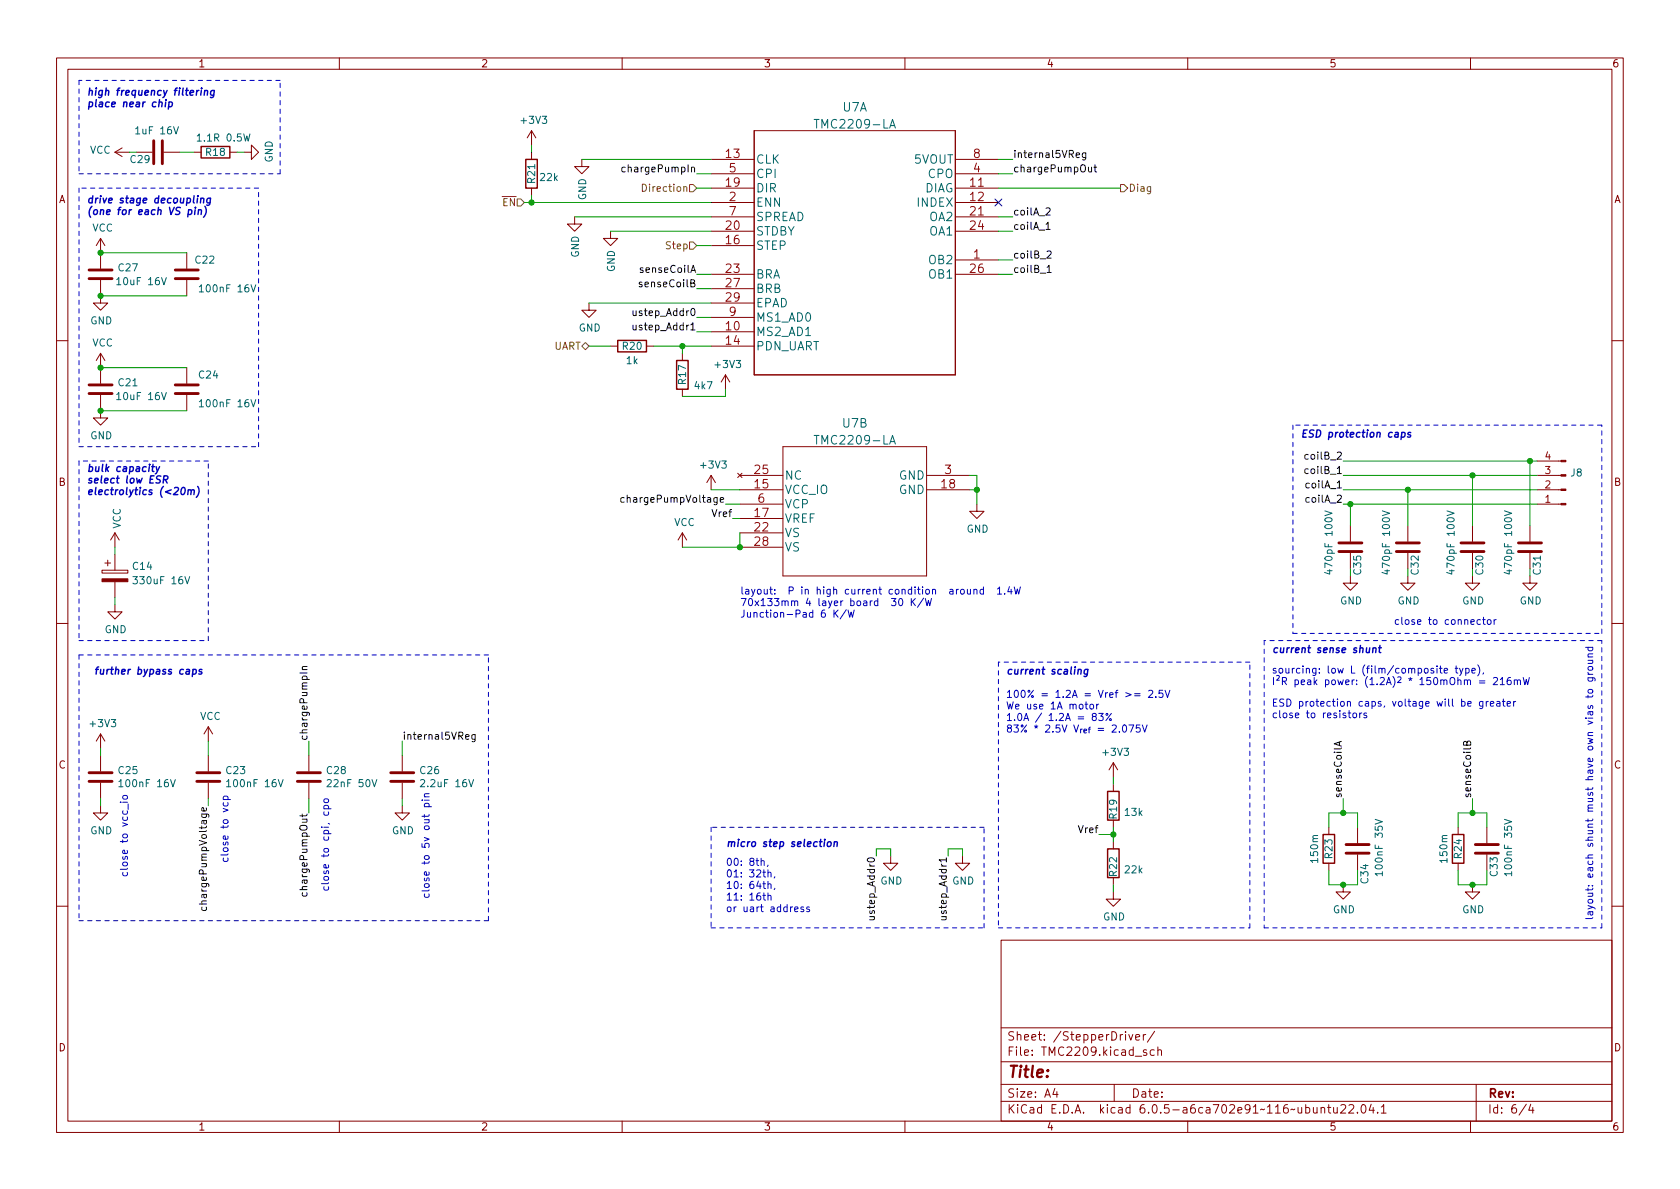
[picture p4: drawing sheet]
<svg xmlns="http://www.w3.org/2000/svg" width="297mm" height="210mm" viewBox="0 0 297 210" stroke-linecap="round" stroke-linejoin="round" font-family="sans-serif">
<g fill="none" stroke="#840000" stroke-width=".18">
<path d="M10 10.2h277v190.1h-277zM12 12.2h273v186.1h-273zM60 10.2v2M110 10.2v2M160 10.2v2M210 10.2v2M260 10.2v2M20.3 26.9l1.3 .8M20.3 26.9h2.6M21.6 26.2l-1.3 .7M24.1 26.9h2.8M29 26.9h2.7"/>
<path d="M34.3 26.9h1.3M40.6 26.9h1.3M43.2 26.9h1.2v-1.3l1.3 1.3-1.3 1.3v-1.3M94 23.1v2.5M94 26.9v1.3M94 33.3v1.2M94 23.1l-.8 1.3M94 23.1l.7 1.3M101.6 38.3v1.3h1.3l-1.3 1.3-1.3-1.3h1.3M102.9 28.2v1.3h1.2l-1.2 1.2-1.3-1.2h1.3M125.7 33.3h7.6M125.7 35.8h7.6"/>
<path d="M125.7 28.2h7.6M125.7 38.3h7.6M125.7 30.7h7.6M133.3 23.1h35.6v43.2h-35.6zM168.9 33.3h7.6M168.9 35.8h7.6M168.9 28.2h7.6M168.9 38.3h7.6M168.9 30.7h7.6M17.8 49.5v4.1h1.2l-1.2 1.3-1.3-1.3h1.3M17.8 42.2v5.3M17.8 42.2l-.8 1.2"/>
<path d="M17.8 42.2l.7 1.2M33 44.7v2.8M33 49.5v2.8M104.1 53.6v1.3h1.3l-1.3 1.2-1.2-1.2h1.2M107.9 40.9v1.3h1.3l-1.3 1.2-1.2-1.2h1.2M125.7 58.7h7.6M125.7 43.4h7.6M125.7 40.9h7.6M125.7 48.5h7.6M125.7 51h7.6M125.7 53.6h7.6M125.7 56.1h7.6"/>
<path d="M168.9 46h7.6M168.9 40.9h7.6M168.9 48.5h7.6M10 60.2h2M17.8 69.8v4.1h1.2l-1.2 1.3-1.3-1.3h1.3M17.8 62.5v5.3M17.8 62.5l-.8 1.2M17.8 62.5l.7 1.2M33 65v2.8M33 69.8v2.8M107.9 61.2h1.3M114.3 61.2h1.3"/>
<path d="M120.6 62.5v1.2M120.6 68.8v1.3M125.7 61.2h7.6M128.3 66.3l-.8 1.3M128.3 66.3v2.5M128.3 66.3l.7 1.3M138.4 79h25.4v22.8h-25.4zM285 60.2h2M18.5 99.6h1.1M19 99.1v1M20.3 94.2l-.7 1.3M20.3 94.2v2.6"/>
<path d="M20.3 98v2.8M20.3 94.2l.8 1.3M120.6 94.2l-.7 1.3M120.6 94.2v2.6M120.6 94.2l.8 1.3M125.7 84.1l-.7 1.2M125.7 84.1v2.5M125.7 84.1l.8 1.2M130.4 83.7l.8 .7M130.8 86.6h7.6M130.8 91.7h7.6M130.8 94.2h7.6"/>
<path d="M130.8 84.1h7.6M130.8 96.8h7.6M130.8 89.1h7.6M131.2 83.7l-.8 .7M163.8 86.6h7.6M163.8 84.1h7.6M172.7 89.1v1.3h1.3l-1.3 1.3-1.3-1.3h1.3M238.8 93v2.8M248.9 93v2.8M260.3 93v2.8M270.5 93v2.8M270.5 97.8v2.8"/>
<path d="M271.8 86.6h4.2M271.8 84.1h4.2M271.8 89.1h4.2M271.8 81.5h4.2M10 110.2h2M18 100.8h4.6v.5h-4.6zM20.3 106.9v1.3h1.3l-1.3 1.3-1.3-1.3h1.3M20.3 102.9v2.8M238.8 101.8v1.3h1.2l-1.2 1.3-1.3-1.3h1.3M248.9 101.8v1.3h1.3l-1.3 1.3-1.3-1.3h1.3M260.3 101.8v1.3h1.3l-1.3 1.3-1.2-1.3h1.2M270.5 101.8v1.3h1.3l-1.3 1.3-1.3-1.3h1.3"/>
<path d="M285 110.2h2M17.8 129.8v2.5M17.8 133.6v2.8M17.8 138.4v2.8M17.8 129.8l-.8 1.3M17.8 129.8l.7 1.3M36.8 128.5v2.6M36.8 133.6v2.8M36.8 138.4v2.8M36.8 128.5l-.7 1.3M36.8 128.5l.8 1.3M54.6 133.6v2.8"/>
<path d="M54.6 138.4v2.8M71.1 133.6v2.8M71.1 138.4v2.8M196.8 134.9v2.5M196.8 138.7v1.2M196.8 134.9l-.7 1.2M196.8 134.9l.8 1.2M17.8 142.5v1.3h1.2l-1.2 1.2-1.3-1.2h1.3M71.1 142.5v1.3h1.3l-1.3 1.2-1.3-1.2h1.3M157.5 151.4v1.2h1.2l-1.2 1.3-1.3-1.3h1.3M170.2 151.4v1.2h1.2l-1.2 1.3-1.3-1.3h1.3M196.8 157.7v1.3h1.3l-1.3 1.3-1.2-1.3h1.2"/>
<path d="M196.8 145v1.3M196.8 148.8v1.3M196.8 155.2v1.3M234.9 146.3v1.3M234.9 152.6v1.3M237.5 156.5v1.2h1.3l-1.3 1.3-1.3-1.3h1.3M240 146.3v2.8M240 151.1v2.8M257.8 146.3v1.3M257.8 152.6v1.3M260.3 156.5v1.2h1.3l-1.3 1.3-1.2-1.3h1.2M262.9 146.3v2.8"/>
<path d="M10 160.2h2M177 166.3h108v32h-108zM285 160.2h2M60 198.3v2M110 198.3v2M160 198.3v2M177 194.8h108M177 191.8h108M177 187.8h108M177 181.8h108M186.5 192.5l-.4 1h1M186.9 193v1"/>
<path d="M197 191.8v3M199.6 182.9l.3 1 .4-1M200.8 183.4l.7-.1-.1-.3-.4-.1-.2 .2 .1 .8h.5M202.1 182.9v1M202.6 182.9l-.3 .1-.2 .2M202.7 185.7l-.3-.1-.3 .2 .1 .3 .5 .1v.4h-.6M204.1 185.7l-.5-.1-.2 .3v.4l.1 .3h.6M204.1 182.4l-1.2 1.9M204.7 185.8l.2-.2 .4 .1 .1 .9M204.7 185.1v1.5M210 198.3v2M233.6 196l.2-.2 .3 .1 .1 .9"/>
<path d="M233.6 195.8v1M234.7 195.8h.6M234.9 195.3v1.3l.4 .2M235.8 195.8l.1 1h.3l.2-.1M236.4 195.8v1M237.1 195.5l.5-.2 .3 .2v.3l-.9 1h.9M238.5 195.5l.6-.2 .2 .2 .1 .3-1 1h1M240 196.7v.1M240.8 195.5l.2-.2a.81 .81 0 0 1 .6 .7 .81 .81 0 0 1-.3 .8h-.2a.81 .81 0 0 1-.3-1.3zM242.4 195.3l-.3 1h.9M242.8 195.8v1M243.6 196.7v.1"/>
<path d="M244.2 195.8l.4-.5v1.5M244.2 196.8h.9M260 198.3v2M261 191.8v6.5M269.9 195.3l-1.3 1.9M270.6 195.3l-.3 1h.9M271 195.8v1"/>
</g>
<g fill="#840000" stroke="#840000" stroke-width=".18">
<path d="M18 102.4h4.6v.5h-4.6z"/>
<path d="M276 81.4h.9v.3h-.9z"/>
<path d="M276 83.9h.9v.3h-.9z"/>
<path d="M276 86.5h.9v.2h-.9z"/>
<path d="M276 89h.9v.3h-.9z"/>
</g>
<g fill="none" stroke="#006464" stroke-width=".18">
<path d="M34.9 24l.3-.3v1.3M34.9 25h.7M143.9 21.1h.9M157.3 22.6l.5-1.5 .5 1.5M157.4 22.2h.8M20.6 49.4l.4-.3v1.3M20.6 50.4h.8M28.6 49.1l.4 1.3 .4-1.3M35.2 50.7l.4-.3v1.2M35.2 51.6h.8M44.4 50.4l.4 1.2 .4-1.2M20.6 69.8l.4-.4v1.3"/>
<path d="M20.6 70.7h.8M28.6 69.4l.4 1.3 .4-1.3M35.2 71l.4-.3v1.2M35.2 71.9h.8M44.4 70.7l.4 1.2 .4-1.2M143.9 77h.9M157.3 78.5l.5-1.5 .5 1.5M157.4 78.1h.8M234.3 90.3l1.2 .5-1.2 .4M244.4 90.3l1.3 .5-1.3 .4M255.8 90.3l1.3 .5-1.3 .4M266 90.3l1.3 .5-1.3 .4"/>
<path d="M23.5 102h.8l-.4 .4 .3 .2v.5l-.2 .1-.5-.1M32.7 102l.4 1.2 .4-1.2M235.1 100.7v.8l-.9-.3M245.3 100.7v.8l-.9-.3M256.7 100.7v.8l-.9-.3M266.8 100.7v.8l-.9-.3M21 138.2l.4-.3v1.2M21 139.1h.7M30.2 137.9l.4 1.2 .4-1.2M40.1 138.2l.3-.3v1.2M40.1 139.1h.7M49.2 137.9l.4 1.2 .5-1.2"/>
<path d="M65.8 137.9l.4 1.2 .4-1.2M82.9 137.9l.4 1.2 .4-1.2M243.1 144.9l1.3 .4-1.3 .4M244.4 154.5h-1.3l.4 .4M244.4 154.1v.8M266 144.9l1.3 .4-1.3 .4M267.3 154.5h-1.3l.4 .4M267.3 154.1v.8"/>
</g>
<g fill="none" stroke="#840000" stroke-width=".51">
<path d="M27.2 24.9v4.1M28.7 24.9v4.1M15.7 49.3h4.1M15.7 47.7h4.1M31 49.3h4.1M31 47.7h4.1M15.7 69.6h4.1M15.7 68.1h4.1M31 69.6h4.1M31 68.1h4.1M236.7 97.5h4.1M236.7 96h4.1"/>
<path d="M246.9 97.5h4.1M246.9 96h4.1M258.3 97.5h4.1M258.3 96h4.1M268.5 97.5h4M268.5 96h4M15.7 138.2h4.1M15.7 136.6h4.1M34.8 138.2h4.1M34.8 136.6h4.1M52.6 138.2h4M52.6 136.6h4"/>
<path d="M69.1 138.2h4.1M69.1 136.6h4.1M238 150.9h4.1M238 149.3h4.1M260.9 150.9h4M260.9 149.3h4"/>
</g>
<path d="M35.6 25.9h5v2h-5zM93 28.2h2v5.1h-2zM109.2 60.2h5.1v2h-5.1zM119.6 63.7h2.1v5.1h-2.1zM195.8 139.9h2.1v5.1h-2.1zM195.8 150.1h2.1v5.1h-2.1zM233.9 147.6h2.1v5h-2.1zM256.8 147.6h2v5h-2z" fill="none" stroke="#840000" stroke-width=".25"/>
<g fill="#ffffc2" stroke="#ffffc2" stroke-width=".18">
<path d="M133.3 66.3h35.6z"/>
<path d="M133.3 23.1v43.2z"/>
<path d="M168.9 23.1v43.2z"/>
</g>
<path d="M113.6 32.6a.64 .64 0 0 1 .7 .6 .64 .64 0 0 1-.7 .6zM121.9 32.6h.7l.6 .7-.6 .6h-.7zM198.1 32.6h.7l.6 .7-.6 .6h-.7zM121.9 42.8h.7l.6 .6-.6 .7h-.7zM102.9 61.2l.6-.6 .6 .6-.6 .6z" fill="none" stroke="#725600" stroke-width=".18"/>
<g fill="none" stroke="#0f0f0f" stroke-width=".18">
<path d="M110.5 29.6h-.3l-.3 .2 .2 .5h.4M185 36.9l.4-.1 .3 .3-.8 .9h.8M185 39.7l.3-.4v1.3M190.3 27.4l.6-.1-.1-.2-.3-.1-.2 .2v.6h.5M192 27v1l-.3 .3-.3-.1M192 27.1l-.4-.1-.2 .3 .1 .5h.5M192.5 29.6v.7l.3 .1 .2-.1M193 29.6v.8M193.4 29.6h.5M193.6 29.1v1.1l.3 .2M122.1 58.3h.8M185 40.6h.7"/>
<path d="M185.1 44.5l.5-.1 .3 .3-.8 .9h.8M185.1 47.3l.4-.4v1.3M185.1 48.2h.8M110.4 88h-.4l-.3 .2 .2 .6h.5M127.3 88.4l.7-.1-.1-.3h-.4l-.2 .2 .1 .6h.5M53 119h1.3M53.4 118.4h.9M54.3 117.9h-.8l-.1 .3 .2 .2M82.3 130.3l.6-.1v-.2l-.4-.1-.2 .2 .1 .6h.5M84 129.9v1l-.2 .3-.3-.1M84 130l-.3-.1-.3 .2 .1 .6h.5M236.8 131.2v.6"/>
<path d="M237.2 131.1l-1.3 .4 1.3 .4M259.4 131.3l.2-.3 .3 .1 .1 .2v.5h-1.2l.1-.6 .2-.1 .2 .1 .1 .6M36.4 142.9l.1 .3-.2 .2h-.6v-.5l.3-.1 .1 .6M53.4 144v.4M53.5 157.9l-.1 .3 .3 .3 .5-.2v-.4M54.3 144l-.2 .3h-1.1M167.3 151.7v.7M35.7 160.4v.4l.2 .2 .5-.1v-.5"/>
</g>
<g fill="none" stroke="#0000c2" stroke-width=".18">
<path d="M147.5 107.9v1.2M147.6 108.4l.6 .7M148.2 107.9l-.7 .7M149.6 107.8l-1.1 1.6M149.9 107.9l.3 1.2 .3-.9 .2 .9 .3-1.2M157.6 105.8h.8l-.4 .5 .3 .1v.6l-.1 .1-.6-.1M159 106l.2-.2a.68 .68 0 0 1 .4 .7 .68 .68 0 0 1-.4 .6l-.2-.1-.1-.4zM161.1 105.8v1.3M161.3 106.4l.6 .7M161.9 105.8l-.8 .8M163.3 105.8l-1.1 1.6M163.6 105.8l.3 1.3 .2-.9 .3 .9 .3-1.3"/>
<path d="M170 104.3l.3-.1 .2 .3v.3l-.2 .3-.3-.1-.2-.2zM171 104.2l.1 .8 .3 .1 .2-.2M171.6 104.2v.9M172.2 104.3l.2-.1 .3 .1v.8M172.2 104.2v.9M173.9 104.3l-.4-.1-.2 .3 .1 .5h.5M173.9 103.8v1.3M176.4 104.2l.3-.4v1.3M176.4 105.1h.7M177.6 104.9v.2M178.5 103.7l-.3 .9h.8M178.8 104.2v.9"/>
<path d="M179.3 103.8l.3 1.3 .3-.9 .2 .9 .3-1.3M225.2 119.8v1.3M225.7 119.5l.3-.1 .2 .2-.1 .3-.4 .4h.5M232.4 119.8v1.3M241.8 119.6a1.46 1.46 0 0 0 0 2M244 119.9l.5-.1 .3 .4-.8 .9h.8M246.3 119.6a1.46 1.46 0 0 1 0 2M247.1 119.8l.4-.1 .2 .3-.6 .7h.6M249.1 120l.3 .1 .3-.1M249.4 119.8v.3M252.9 119.8h-.6v.6l.1-.1h.5l.1 .2-.1 .5-.2 .1-.4-.1M253.7 119.9l.1-.1a.68 .68 0 0 1 .4 .6 .68 .68 0 0 1-.4 .7 .84 .84 0 0 1-.1-1.2z"/>
<path d="M254.5 118.2h.5M254.7 117.8v1l.3 .2M255.3 118.6l.7-.1-.1-.3h-.4l-.2 .2 .1 .6h.5M256.6 119.9l.1-.1a.43 .43 0 0 1 .5 .4v.4a.42 .42 0 0 1-.4 .5 .42 .42 0 0 1-.4-.5v-.4zM257.3 118.2h.5M257.5 117.8v1l.3 .2M257.8 119.8v1.3M258.1 118.2l.3 .8M258.7 118.2l-.5 1.1-.1 .2M259.2 118.2h.3l.3 .2-.2 .6h-.4M259.2 118.2v1.3M260.2 118.6l.7-.1-.1-.3h-.4l-.2 .2 .1 .6h.5"/>
<path d="M261.3 117.6a1.46 1.46 0 0 1 0 1.9M261.8 109.6h-.4l-.2 .2 .1 .6h.5M262.1 109.6h.5M262.3 119l-.1 .2M262.3 109.1v1.1l.3 .2M263 109.7l.2-.1 .4 .1v.5l-.1 .2h-.3l-.2-.1zM264.1 119.9l.4-.1 .3 .4-.8 .9h.8M264.2 109.6v.8M264.5 109.6l-.3 .2M267.1 119.8l-.4 .1a.86 .86 0 0 0 0 1.2l.4-.1 .1-.5-.2-.2h-.3l-.2 .2M269.3 119.8l.3 1.3 .3-.9 .2 .9 .3-1.3M280.3 114.5h1.3"/>
<path d="M280.8 119.9h1l.2 .2v.3M280.8 118.9l.2 .3M280.8 119.2h.8M280.8 116.8h.8M280.8 116.2h.8M280.8 119.9v.3l.2 .3 .6-.2v-.4M280.8 118l.6-.1 .2 .1v.3l-.2 .2h-.4l-.2-.2zM280.8 114.5v.3l.2 .3 .6-.1v-.5M281.5 116.8l.1 .2v.3h-.8M281.6 115.6l-.8 .1v.3l.1 .2M191.8 124.5h.5M192 124.1v1.1l.3 .2"/>
<path d="M192.8 124.6l.3-.1 .3 .3v.3l-.3 .3-.3-.1-.1-.2zM193.4 126.7l-.3-.2 .1-.2 .2-.1h.3l.1 .2v.2l-.6 .2-.1 .1v.3l.3 .2h.2l.2-.2v-.3l-.2-.2M193.9 124.5v.9M194.3 124.5l-.4 .3M194.3 126.2h.8l-.5 .4 .4 .2v.5l-.2 .1-.5-.1M196.5 126.2l-1 1.2M200.6 122.7h1M200.6 123h1M201.5 128.2h-.6v.6l.2-.1h.4l.1 .2-.1 .4-.1 .2-.5-.2M202 128.2l.4 1.3 .4-1.3M203.1 122.2l.5-.1 .2 .3-.8 .9h.8M204.4 123.2v.1"/>
<path d="M205.6 122.1h-.6l-.1 .6 .2-.2 .4 .1 .1 .2v.4l-.2 .1-.5-.1M206 122.1l.4 1.2 .4-1.2M226.7 120.5l.6-.1 .2-.2-.1-.3-.7-.1v1.3M227 120.5l.5 .6M229 120.3l.3-.1 .3 .3-.1 .5h-.5M229 120.2v1.3M230.1 120.6l.6-.1-.1-.2-.4-.1-.1 .2v.6h.5M231.2 120.3h.5l.1 .8M231.8 120.5l-.5 .1-.1 .2 .1 .3 .5-.1M232.5 120.6l.3 .5M232.8 120.2l-.4 .5M234.4 120.3l.3-.1 .3 .3-.2 .5h-.4"/>
<path d="M234.4 120.2v1.3M235.6 120.3l.3-.1 .2 .3v.3l-.2 .3-.3-.1-.2-.2zM236.5 120.2l.3 .9 .2-.6 .3 .6 .2-.9M237.9 120.6l.6-.1v-.2l-.4-.1-.2 .2 .1 .6h.5M238.4 126.1h.4M238.5 125.7v1l.3 .2M239.1 120.2v.9M239.3 126.1h.3l.3 .2v.4l-.3 .2h-.3l-.1-.2zM239.4 120.2l-.3 .3M239.9 121v.1M239.9 120.3v.1M240.4 126.1v.8"/>
<path d="M240.8 126.1l-.4 .2M241.6 126.1h-.3l-.2 .2 .1 .1 .4 .2v.3h-.5M242.2 120.2l.4-.4v1.3M242.2 121.1h.7M243.5 121v.1M245.1 121.1l.4-1.3 .5 1.3M245.2 120.7h.7M249.2 120.3l.2-.2 .1 .2M251.1 120.2l.3-.4v1.3M251.1 121.1h.7M254.7 120.3l.2-.1 .3 .1 .1 .8M254.7 120.2v.9"/>
<path d="M255.3 120.4l.2-.2 .3 .1v.8M257.8 120.3l.1-.1 .3 .1 .1 .8M258.9 120.3l.2-.1 .3 .1 .1 .8M258.9 120.2v.9M259.5 120.4l.1-.2 .3 .1 .1 .8M259.5 124.5l.6-.2v-.2l-.4-.1-.2 .2 .1 .6h.5M261.6 120.4h.9M261.6 120.8h.9M262.2 124v1.1l-.3 .2-.3-.1M262.2 124.1l-.4-.1-.2 .3 .1 .5h.5M262.8 124v.9M263.1 124l-.3 .3"/>
<path d="M263.5 124.5l.6-.2v-.2l-.4-.1-.2 .2 .1 .6h.5M264.7 124.1h.4l.1 .8M265.2 124.3l-.4 .1-.2 .2 .2 .3 .4-.1M265.3 120.2l.3-.4v1.3M265.3 121.1h.7M265.6 124h.5M265.8 123.6v1.1l.3 .2M266.5 124.5l.6-.2-.1-.2-.3-.1-.2 .2v.6h.5M267.6 124v.9M267.7 120.3l.2-.1 .3 .1 .1 .8M267.7 120.2v.9M268 124l-.4 .3"/>
<path d="M268.3 120.4l.2-.2 .3 .1v.8M280.8 122.9v.5M280.8 122l.6-.1 .2 .1v.3l-.2 .3h-.4l-.2-.3zM281.6 122.9l-.2 .3h-1.1M21.3 141.9h.1M21.7 141.9h.8M21.8 140.8l.5-.1 .2 .1v.3l-.2 .2h-.4l-.2-.2zM22.7 142.2v.9M39.5 141.4h1.2M39.5 141.9v.4l.2 .2 .6-.1v-.5M39.5 141.4v-.4l.2-.2 .6 .1v.5M57.3 143h1.2"/>
<path d="M57.3 143.6v.3l.2 .3 .5-.2v-.4M57.3 143v-.3l.2-.3 .5 .1v.5M57.3 141.4l.6-.1 .1 .1 .1 .3-.2 .2h-.4l-.2-.2zM74.6 141.5h.1M75 144v.5M75 142.7h1.3M75 141.5h.9M75 140.9h.9M75.1 142.7l-.1-.4 .3-.3 .5 .2v.5M75.9 144l-.2 .3h-1.1M75.9 140.4h-.8l-.1 .3 .2 .2M134.6 152.3l.2-.1 .3 .1v.7"/>
<path d="M134.9 158.3h.5M135.1 157.9v1.1l.3 .2M135.8 153l-.1 .2M135.8 154.4l.2-.2 .3 .1v.8M135.8 156.4l.2-.1h.3v.8M135.8 158.4l.2-.1 .3 .1v.8M135.8 153.8v1.3M135.8 155.9v1.2M135.8 157.9v1.3M137 155l-.1 .3M137 157.1l-.1 .2M140.5 160.8l.6-.1-.1-.3h-.3l-.2 .2 .1 .6h.4"/>
<path d="M142.1 160.4h-.3l-.2 .2 .1 .1 .4 .2v.3h-.5M143.1 160.4h-.3l-.2 .2 .1 .1 .4 .2v.3h-.5"/>
<circle cx="195.7" cy="126.3" r=".18"/>
<circle cx="196.3" cy="127.2" r=".18"/>
</g>
<g fill="none" stroke="#0000c2" stroke-width=".25">
<path d="M29.3 18l-.1 .9M29.9 18.1l.4-.1 .2 .3-.2 .5h-.5M29.9 18l-.1 1.3M35.6 15.6v.1M36.2 16.1l.2-.1 .3 .1-.1 .7M36.2 16l-.1 .8M37.9 16.1l-.4-.1-.2 .2v.6h.5M37.9 16l-.1 1-.3 .3-.3-.1M33.4 37.1h.4l.1 .6-.3 .2h-.3M34.5 37.1l-.1 .8M35.1 37.2l.2-.1h.3v.8M35.1 37.1l-.1 .8"/>
<path d="M35.5 35.2l.2-.2 .3 .1v.8M35.5 35l-.1 .9M36.2 36.5a1.47 1.47 0 0 1-.2 1.9M37.2 35.1l-.3-.1-.3 .3v.5h.5M37.2 35l-.1 1.1-.3 .2h-.3M247.9 76.5h.3l.2 .2-.1 .5h-.5M247.9 76.5l-.2 1.2M249.4 76.5h-.3l-.2 .2 .5 .2-.1 .3h-.4M26.8 82.5h.5M27.6 82.5l.2 .9M28.2 82.5l-.5 1.2-.2 .1M28.9 84.8h.6l.2-.2-.1-.3-.1-.2h-.5l-.2 1.3"/>
<path d="M29.2 84.8l.4 .6M32.2 86.3l.3-.1a.75 .75 0 0 1-.3 1.3l-.1-.2-.1-.3zM33.3 86.7l.2-.1 .3 .1-.1 .8M33.3 86.6l-.1 .9M33.8 86.8l.2-.2 .3 .1v.8M34.9 86a1.47 1.47 0 0 1-.2 1.9M34.1 118.4h.5l.1 .6-.3 .2h-.4M34.1 118.4l-.1 1.2M35.7 118.4h-.3l-.2 .2 .5 .2-.1 .4h-.5M192.3 118.4h-.4l-.2 .6 .2 .2h.4M192.4 118.4l-.2 1-.2 .2h-.3M242.8 114.7l.2-.1h.3l-.1 .8"/>
<path d="M242.8 114.6l-.1 .8M243.8 114.6h.4M244 114.1l-.1 1.1 .2 .2M146.4 149l.2-.2 .3 .2v.5l-.1 .1-.3 .1-.2-.1zM147.5 149l.2-.2 .3 .1v.8M147.5 148.8l-.1 .9"/>
</g>
<g fill="none" stroke="#0000c2" stroke-width=".18" stroke-dasharray=".8 .8">
<path d="M14 14.2v16.5M49.5 14.2h-35.5M14 30.7h35.5M14 33.3v45.7M45.7 33.3h-31.7M49.5 30.7v-16.5M14 79h31.7M45.7 79v-45.7M228.6 75.2v36.8M283.2 75.2h-54.6M14 81.5v31.8M36.8 81.5h-22.8"/>
<path d="M14 115.8v47M14 113.3h22.8M36.8 113.3v-31.8M86.4 115.8h-72.4M176.5 117.1v47M221 117.1h-44.5M223.5 113.3v50.8M228.6 112h54.6M283.2 113.3h-59.7M283.2 112v-36.8M125.7 146.3v17.8M174 146.3h-48.3"/>
<path d="M14 162.8h72.4M86.4 162.8v-47M125.7 164.1h48.3M174 164.1v-17.8M176.5 164.1h44.5M221 164.1v-47M223.5 164.1h59.7M283.2 164.1v-50.8"/>
</g>
<g fill="none" stroke="#009600" stroke-width=".18">
<path d="M31.7 26.9h2.6M41.9 26.9h1.3M92.7 35.8h33M94 25.6v1.3M94 34.5v1.3M101.6 38.3h24.1M102.9 28.2h22.8M123.2 30.7h2.5M123.2 33.3h2.5M176.5 30.7h2.6M176.5 33.3h21.6M176.5 28.2h2.6"/>
<path d="M176.5 38.3h2.6M17.8 44.7h15.2M17.8 52.3h15.2M104.1 53.6h21.6M107.9 40.9h17.8M123.2 51h2.5M123.2 48.5h2.5M123.2 43.4h2.5M123.2 56.1h2.5M123.2 58.7h2.5M176.5 48.5h2.6M176.5 40.9h2.6"/>
<path d="M176.5 46h2.6M17.8 72.6h15.2M17.8 65h15.2M104.1 61.2h3.8M115.6 61.2h10.1M120.6 61.2v1.3M128.3 68.8v1.3h-7.7M20.3 96.8v1.2M125.7 86.6h5.1M128.3 89.1h2.5M129.5 91.7h1.3M130.8 94.2v2.6h-10.2"/>
<path d="M171.4 86.6h1.3M171.4 84.1h1.3v5M237.5 86.6h34.3M237.5 81.5h34.3M237.5 84.1h34.3M237.5 89.1h34.3M238.8 89.1v3.9M248.9 86.6v6.4M260.3 84.1v8.9M270.5 81.5v11.5M20.3 105.7v1.2M17.8 132.3v1.3"/>
<path d="M36.8 131.1v2.5M54.6 131.1v2.5M71.1 131.1v2.5M196.8 137.4v1.3M17.8 141.2v1.3M36.8 141.2v1.3M54.6 141.2v2.6M71.1 141.2v1.3M154.9 151.4v-1.3h2.6v1.3M167.6 151.4v-1.3h2.6v1.3M194.3 147.6h2.5M196.8 146.3v2.5"/>
<path d="M196.8 156.5v1.2M234.9 146.3v-2.5h5.1v2.5M234.9 153.9v2.6h5.1M237.5 141.2v2.6M257.8 146.3v-2.5h5.1v2.5M257.8 153.9v2.6h5.1v-2.6M260.3 141.2v2.6"/>
</g>
<path d="M175.9 35.2l1.2 1.2M177.1 35.2l-1.2 1.2" fill="none" stroke="#000084" stroke-width=".18"/>
<g fill="#009600" stroke="#009600" stroke-width=".18">
<circle cx="238.8" cy="89.1" r=".46"/>
<circle cx="248.9" cy="86.6" r=".46"/>
<circle cx="260.3" cy="84.1" r=".46"/>
<circle cx="260.3" cy="156.5" r=".46"/>
<circle cx="260.3" cy="143.8" r=".46"/>
<circle cx="237.5" cy="156.5" r=".46"/>
<circle cx="196.8" cy="147.6" r=".46"/>
<circle cx="270.5" cy="81.5" r=".46"/>
<circle cx="237.5" cy="143.8" r=".46"/>
<circle cx="172.7" cy="86.6" r=".46"/>
<circle cx="120.6" cy="61.2" r=".46"/>
<circle cx="130.8" cy="96.8" r=".46"/>
<circle cx="17.8" cy="65" r=".46"/>
<circle cx="17.8" cy="72.6" r=".46"/>
<circle cx="17.8" cy="52.3" r=".46"/>
<circle cx="17.8" cy="44.7" r=".46"/>
<circle cx="94" cy="35.8" r=".46"/>
</g>
<text font-size="2.8" fill="#840000" x="178" y="190.6">Title:</text>
<g font-size="2.1" fill="#006464">
<text x="144.7" y="22.7">TMC2209-LA</text>
<text x="149" y="19.7">U7A</text>
<text x="133.6" y="28.9">CLK</text>
<text x="161.7" y="28.9">5VOUT</text>
<text x="133.6" y="34">DIR</text>
<text x="133.6" y="31.5">CPI</text>
<text x="163.4" y="34">DIAG</text>
<text x="164.1" y="31.5">CPO</text>
<text x="133.6" y="36.6">ENN</text>
<text x="133.6" y="41.6">STDBY</text>
<text x="133.6" y="39.1">SPREAD</text>
<text x="162.3" y="36.6">INDEX</text>
<text x="164.4" y="39.1">OA2</text>
<text x="164.4" y="41.6">OA1</text>
<text x="133.6" y="44.2">STEP</text>
<text x="164.4" y="46.7">OB2</text>
<text x="133.6" y="49.3">BRA</text>
<text x="133.6" y="51.8">BRB</text>
<text x="164.4" y="49.3">OB1</text>
<text x="133.6" y="59.4">MS2_AD1</text>
<text x="133.6" y="54.3">EPAD</text>
<text x="133.6" y="56.9">MS1_AD0</text>
<text x="133.6" y="62">PDN_UART</text>
<text x="149" y="75.6">U7B</text>
<text x="144.7" y="78.6">TMC2209-LA</text>
<text x="138.7" y="87.4">VCC_IO</text>
<text x="138.7" y="84.8">NC</text>
<text x="138.7" y="89.9">VCP</text>
<text x="158.9" y="87.4">GND</text>
<text x="158.9" y="84.8">GND</text>
<text x="138.7" y="92.4">VREF</text>
<text x="138.7" y="95">VS</text>
<text x="138.7" y="97.5">VS</text>
</g>
<g font-size="2.1" fill="#a90000">
<text x="128.4" y="27.9">13</text>
<text x="172.1" y="27.9">8</text>
<text x="128.4" y="33">19</text>
<text x="129" y="35.6">2</text>
<text x="129" y="30.5">5</text>
<text x="171.6" y="33">11</text>
<text x="171.6" y="35.6">12</text>
<text x="172.1" y="30.5">4</text>
<text x="128.4" y="40.6">20</text>
<text x="129" y="38.1">7</text>
<text x="171.6" y="38.1">21</text>
<text x="171.6" y="40.6">24</text>
<text x="128.4" y="43.2">16</text>
<text x="172.1" y="45.7">1</text>
<text x="128.4" y="48.3">23</text>
<text x="128.4" y="50.8">27</text>
<text x="128.4" y="53.3">29</text>
<text x="171.6" y="48.3">26</text>
<text x="128.4" y="58.4">10</text>
<text x="129" y="55.9">9</text>
<text x="128.4" y="61">14</text>
<text x="133.5" y="83.8">25</text>
<text x="167.1" y="83.8">3</text>
<text x="133.5" y="86.4">15</text>
<text x="134" y="88.9">6</text>
<text x="166.5" y="86.4">18</text>
<text x="133.5" y="91.4">17</text>
<text x="133.5" y="94">22</text>
<text x="133.5" y="96.5">28</text>
</g>
<g font-size="2.1" fill="#840000">
<text x="178" y="184">Sheet: /StepperDriver/</text>
<text x="178" y="186.7">File: TMC2209.kicad_sch</text>
<text x="178" y="196.9">KiCad E.D.A. kicad 6.0.5-a6ca702e91~116~ubuntu22.04.1</text>
<text x="178" y="194.1">Size: A4</text>
<text x="200" y="194.1">Date:</text>
<text x="263" y="194.1">Rev:</text>
<text x="263" y="196.9">Id: 6/4</text>
</g>
<g font-size="1.8" fill="#840000">
<text x="35" y="11.9">1</text>
<text x="85" y="11.9">2</text>
<text x="135" y="11.9">3</text>
<text x="185" y="11.9">4</text>
<text x="235" y="11.9">5</text>
<text x="285" y="11.9">6</text>
<text x="10.3" y="35.9">A</text>
<text x="285.3" y="35.9">A</text>
<text x="10.3" y="85.9">B</text>
<text x="285.3" y="85.9">B</text>
<text x="10.3" y="135.9">C</text>
<text x="285.3" y="135.9">C</text>
<text x="10.3" y="185.9">D</text>
<text x="285.3" y="185.9">D</text>
<text x="35" y="199.9">1</text>
<text x="85" y="199.9">2</text>
<text x="135" y="199.9">3</text>
<text x="185" y="199.9">4</text>
<text x="235" y="199.9">5</text>
<text x="285" y="199.9">6</text>
</g>
<g font-size="1.8" fill="#0000c2">
<text x="15.2" y="16.9">high frequency filtering</text>
<text x="15.2" y="18.9">place near chip</text>
<text x="15.2" y="35.9">drive stage decoupling</text>
<text x="15.2" y="38">(one for each VS pin)</text>
<text x="229.9" y="77.4">ESD protection caps</text>
<text x="15.2" y="83.4">bulk capacity</text>
<text x="15.2" y="85.5">select low ESR</text>
<text x="15.2" y="87.5">electrolytics (&lt;20m)</text>
<text x="130.8" y="105.1">layout: P in high current condition around 1.4W</text>
<text x="130.8" y="107.2">70x133mm 4 layer board 30 K/W</text>
<text x="130.8" y="109.2">Junction-Pad 6 K/W</text>
<text x="246.4" y="110.5">close to connector</text>
<text x="16.5" y="119.3">further bypass caps</text>
<text x="177.8" y="119.3">current scaling</text>
<text x="224.8" y="119.1">sourcing: low L (film/composite type),</text>
<text x="224.8" y="115.5">current sense shunt</text>
<text x="177.8" y="123.4">100% = 1.2A = Vref &gt;= 2.5V</text>
<text x="177.8" y="125.4">We use 1A motor</text>
<text x="224.8" y="124.9">ESD protection caps, voltage will be greater</text>
<text x="177.8" y="127.5">1.0A / 1.2A = 83%</text>
<text x="177.8" y="129.5">83% * 2.5V V_{ref} = 2.075V</text>
<text x="224.8" y="127">close to resistors</text>
<text x="128.3" y="149.8">micro step selection</text>
<text x="22.6" y="155.2" transform="rotate(-90 22.6 155.2)">close to vcc_io</text>
<text x="40.4" y="152.6" transform="rotate(-90 40.4 152.6)">close to vcp</text>
<text x="128.3" y="153.1">00: 8th,</text>
<text x="128.3" y="155.1">01: 32th,</text>
<text x="58.2" y="157.7" transform="rotate(-90 58.2 157.7)">close to cpi, cpo</text>
<text x="75.9" y="159" transform="rotate(-90 75.9 159)">close to 5v out pin</text>
<text x="128.3" y="157.2">10: 64th,</text>
<text x="128.3" y="159.2">11: 16th</text>
<text x="128.3" y="161.3">or uart address</text>
<text x="281.7" y="162.8" transform="rotate(-90 281.7 162.8)">layout: each shunt must have own vias to ground</text>
</g>
<g font-size="1.8" fill="#006464">
<text x="24.3" y="23.7">1uF 16V</text>
<text x="92.3" y="21.9">+3V3</text>
<text x="15.9" y="27.2">VCC</text>
<text x="35.3" y="25">1.1R 0.5W</text>
<text x="36.5" y="27.6">R18</text>
<text x="48.2" y="28.8" transform="rotate(-90 48.2 28.8)">GND</text>
<text x="94.6" y="32.3" transform="rotate(-90 94.6 32.3)">R21</text>
<text x="95.6" y="32">22k</text>
<text x="103.6" y="35.4" transform="rotate(-90 103.6 35.4)">GND</text>
<text x="16.3" y="40.9">VCC</text>
<text x="21" y="48">C27</text>
<text x="34.6" y="46.6">C22</text>
<text x="102.4" y="45.6" transform="rotate(-90 102.4 45.6)">GND</text>
<text x="21.1" y="50.4">10uF 16V</text>
<text x="35.8" y="51.7">100nF 16V</text>
<text x="108.7" y="48.1" transform="rotate(-90 108.7 48.1)">GND</text>
<text x="15.9" y="57.3">GND</text>
<text x="102.3" y="58.6">GND</text>
<text x="16.3" y="61.3">VCC</text>
<text x="110.1" y="61.8">R20</text>
<text x="110.8" y="64.4">1k</text>
<text x="126.6" y="65.1">+3V3</text>
<text x="21" y="68.3">C21</text>
<text x="21.1" y="70.7">10uF 16V</text>
<text x="35.2" y="66.9">C24</text>
<text x="121.3" y="67.9" transform="rotate(-90 121.3 67.9)">R17</text>
<text x="122.9" y="68.8">4k7</text>
<text x="15.9" y="77.7">GND</text>
<text x="35.8" y="72">100nF 16V</text>
<text x="124" y="82.8">+3V3</text>
<text x="277.8" y="84.2">J8</text>
<text x="21.3" y="93.5" transform="rotate(-90 21.3 93.5)">VCC</text>
<text x="119.2" y="93">VCC</text>
<text x="170.9" y="94.2">GND</text>
<text x="23.5" y="100.8">C14</text>
<text x="235.6" y="100.9" transform="rotate(-90 235.6 100.9)">470pF 100V</text>
<text x="245.7" y="100.9" transform="rotate(-90 245.7 100.9)">470pF 100V</text>
<text x="257.2" y="100.9" transform="rotate(-90 257.2 100.9)">470pF 100V</text>
<text x="267.3" y="100.9" transform="rotate(-90 267.3 100.9)">470pF 100V</text>
<text x="24.1" y="103.3">330uF 16V</text>
<text x="236.9" y="106.9">GND</text>
<text x="247.1" y="106.9">GND</text>
<text x="258.5" y="106.9">GND</text>
<text x="268.7" y="106.9">GND</text>
<text x="18.5" y="112">GND</text>
<text x="16.1" y="128.6">+3V3</text>
<text x="35.3" y="127.3">VCC</text>
<text x="21" y="136.9">C25</text>
<text x="40.1" y="136.9">C23</text>
<text x="57.8" y="136.9">C28</text>
<text x="74.3" y="136.9">C26</text>
<text x="195.1" y="133.6">+3V3</text>
<text x="21.6" y="139.2">100nF 16V</text>
<text x="40.6" y="139.2">100nF 16V</text>
<text x="58.3" y="139.2">22nF 50V</text>
<text x="74.9" y="139.2">2.2uF 16V</text>
<text x="15.9" y="147.5">GND</text>
<text x="69.3" y="147.5">GND</text>
<text x="197.5" y="144.7" transform="rotate(-90 197.5 144.7)">R19</text>
<text x="199" y="144.3">13k</text>
<text x="197.5" y="154.9" transform="rotate(-90 197.5 154.9)">R22</text>
<text x="199" y="154.4">22k</text>
<text x="233" y="152.4" transform="rotate(-90 233 152.4)">150m</text>
<text x="235.6" y="151.7" transform="rotate(-90 235.6 151.7)">R23</text>
<text x="244.5" y="154.3" transform="rotate(-90 244.5 154.3)">100nF 35V</text>
<text x="255.9" y="152.4" transform="rotate(-90 255.9 152.4)">150m</text>
<text x="258.4" y="151.7" transform="rotate(-90 258.4 151.7)">R24</text>
<text x="264.8" y="154.9" transform="rotate(-90 264.8 154.9)">C33</text>
<text x="267.3" y="154.3" transform="rotate(-90 267.3 154.3)">100nF 35V</text>
<text x="155.6" y="156.4">GND</text>
<text x="168.3" y="156.4">GND</text>
<text x="235.7" y="161.5">GND</text>
<text x="258.5" y="161.5">GND</text>
<text x="195" y="162.8">GND</text>
</g>
<g font-size="1.8" fill="#009600">
<text x="23.1" y="28.8">C29</text>
<text x="240.7" y="101.5" transform="rotate(-90 240.7 101.5)">C35</text>
<text x="250.8" y="101.5" transform="rotate(-90 250.8 101.5)">C32</text>
<text x="262.3" y="101.5" transform="rotate(-90 262.3 101.5)">C30</text>
<text x="272.4" y="101.5" transform="rotate(-90 272.4 101.5)">C31</text>
<text x="241.9" y="156.2" transform="rotate(-90 241.9 156.2)">C34</text>
</g>
<g font-size="1.8" fill="#0f0f0f">
<text x="179.1" y="27.9">internal5VReg</text>
<text x="110.9" y="30.5">chargePumpIn</text>
<text x="179.1" y="30.5">chargePumpOut</text>
<text x="179.1" y="38.1">coilA_2</text>
<text x="179.1" y="40.6">coilA_1</text>
<text x="179.1" y="45.7">coilB_2</text>
<text x="113.6" y="50.8">senseCoilB</text>
<text x="113.6" y="48.2">senseCoilA</text>
<text x="179.1" y="48.2">coilB_1</text>
<text x="112.4" y="55.9">ustep_Addr0</text>
<text x="112.4" y="58.4">ustep_Addr1</text>
<text x="231.2" y="81.3">coilB_2</text>
<text x="231.2" y="83.8">coilB_1</text>
<text x="111.2" y="88.9">chargePumpVoltage</text>
<text x="231.2" y="86.3">coilA_1</text>
<text x="231.2" y="88.9">coilA_2</text>
<text x="126.1" y="91.4">Vref</text>
<text x="54.3" y="131.1" transform="rotate(-90 54.3 131.1)">chargePumpIn</text>
<text x="71.1" y="130.8">internal5VReg</text>
<text x="237.2" y="141.2" transform="rotate(-90 237.2 141.2)">senseCoilA</text>
<text x="260.1" y="141.2" transform="rotate(-90 260.1 141.2)">senseCoilB</text>
<text x="190.9" y="147.3">Vref</text>
<text x="36.6" y="159.6" transform="rotate(-90 36.6 159.6)">chargePumpVoltage</text>
<text x="54.3" y="157.5" transform="rotate(-90 54.3 157.5)">chargePumpOut</text>
<text x="154.7" y="162.2" transform="rotate(-90 154.7 162.2)">ustep_Addr0</text>
<text x="167.4" y="162.2" transform="rotate(-90 167.4 162.2)">ustep_Addr1</text>
</g>
<g font-size="1.8" fill="#725600">
<text x="114.2" y="33.9">Direction</text>
<text x="199.5" y="33.9">Diag</text>
<text x="87.5" y="36.4">~{EN}</text>
<text x="118" y="44.1">Step</text>
<text x="97.9" y="61.8">UART</text>
</g>
<g font-size="1.8" fill="#a90000">
<text x="273.2" y="83.8">3</text>
<text x="273.2" y="81.3">4</text>
<text x="273.2" y="88.9">1</text>
<text x="273.2" y="86.4">2</text>
</g>
</svg>
